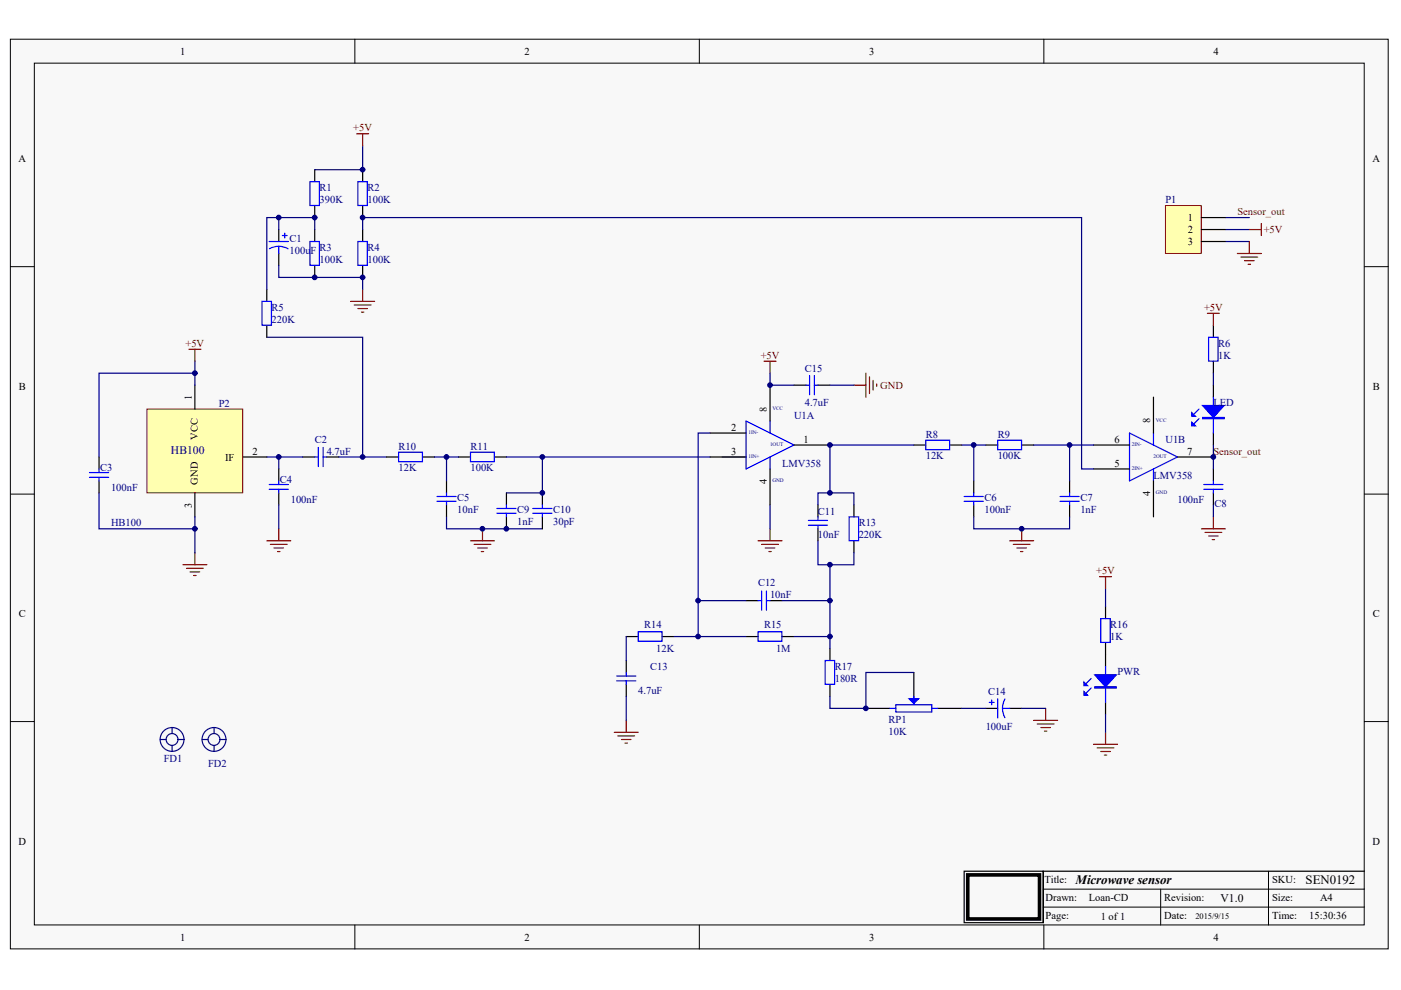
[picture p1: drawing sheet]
<svg xmlns="http://www.w3.org/2000/svg" width="297mm" height="210mm" viewBox="0 0 297 210" stroke-linecap="round" stroke-linejoin="round" font-family="sans-serif">
<g fill="#f8f8f8" stroke="#000" stroke-width=".21">
<path d="M2.2 8.3h292.1v192.9h-292.1z"/>
<path d="M7.3 13.4h281.9v182.7h-281.9z"/>
</g>
<g fill="none" stroke="#000" stroke-width=".21">
<path d="M75.2 8.3v5.1M148.3 8.3v5.1M221.3 8.3v5.1M2.2 56.5h5.1M289.3 56.5h5.1M2.2 104.8h5.1M289.3 104.8h5.1M2.2 153h5.1M289.3 153h5.1M75.2 196.1v5.1M148.3 196.1v5.1M221.2 188.5h68.1"/>
<path d="M221.2 192.3h68.1M221.3 196.1v5.1M246.1 188.5v7.6M268.9 184.7v11.4"/>
</g>
<path d="M21 96.9v2.5M64.2 96.9h2.5M69.3 96.9h2.5M21 102v2.5M158.2 135h2.5M165.8 135h2.5M234.4 128.6v2.6M234.4 136.2v5.1M234.4 148.9v2.6M204.4 184.7h16.8v10.9h-16.8zM289.3 184.7h-68.1v10.9" fill="none" stroke="#000" stroke-width=".25"/>
<path d="M205.2 185.5h15.2v9.3h-15.2z" fill="none" stroke="#000" stroke-width=".76"/>
<path d="M153.1 96.9h5.1M163.3 107v5.1M234.4 124.8v3.8M234.4 151.5v3.8" fill="none" stroke="#000080" stroke-width=".25"/>
<g fill="none" stroke="#00f" stroke-width=".25">
<path d="M21 99.4v.8M66.7 96.9h.8M67.5 94.9v4M68.5 94.9v4M68.5 96.9h.8M19 101.2h4M19 100.2h4M21 101.2v.8M160.7 134h5.1v2h-5.1zM233.4 131.2h2v5h-2zM231.3 145.9l-1 1M231.3 143.8l-1 1.1"/>
<path d="M234.4 141.3v7.6"/>
</g>
<g fill="#00f" stroke="#00f" stroke-width=".25">
<path d="M232.1 143.1h4.6l-2.3 2.5z"/>
<path d="M229.8 146.6l.8 .8h-.8z"/>
<path d="M229.8 144.6l.8 .8h-.8z"/>
<path d="M232.1 145.6h4.6v.3h-4.6z" fill-rule="evenodd"/>
</g>
<path d="M160.7 114.7h5.1M161.5 115.4h3.5M162.2 116.2h2.1M163 116.9h.5M163.3 112.1v2.6M231.9 157.8h5M232.6 158.6h3.6M233.4 159.3h2M234.4 155.3v2.5M234.1 160.1h.5" fill="none" stroke="#800000" stroke-width=".25"/>
<path d="M31.2 86.7h20.3v17.8h-20.3z" fill="#ffffb0" stroke="#800000" stroke-width=".21"/>
<g fill="none" stroke="#000" stroke-width=".25">
<path d="M66.7 36v2.5M76.9 36v2.5M59.1 48.7v2.5M59.1 53.7v2.6M66.7 43.6v2.5M66.7 48.7v2.5M66.7 56.3v2.5M76.9 43.6v2.5M76.9 48.7v2.5M76.9 56.3v2.5M56.6 61.4v2.5M56.6 69v2.5"/>
<path d="M41.3 81.7v5M51.5 96.9h5.1M59.1 99.4v2.6M82 96.9h2.5M89.6 96.9h2.5M97.2 96.9h2.6M104.8 96.9h2.6M150.6 96.9h7.6M150.6 91.8h7.6M163.3 81.7v7.6M163.3 99.4v7.6M168.3 94.4h7.7"/>
<path d="M193.7 94.4h2.6M201.4 94.4h2.5M209 94.4h2.5M216.6 94.4h2.6M231.9 94.4h7.6M231.9 99.4h7.6M244.6 84.2v7.6M249.6 96.9h7.7M41.3 104.5v5.1M59.1 104.5v2.5M94.7 102v2.5M94.7 107v2.6"/>
<path d="M107.4 104.5v2.5M107.4 109.6v2.5M115 104.5v2.5M115 109.6v2.5M173.4 107v2.6M173.4 112.1v2.6M181 107v2.6M181 114.7v2.5M206.5 102v2.5M206.5 107v2.6M226.8 102v2.5M226.8 107v2.6"/>
<path d="M244.6 102v7.6M132.8 135h2.5M140.4 135h2.5M158.2 127.4h2.5M163.3 127.4h2.5M176 137.5v2.5M132.8 140v2.6M132.8 145.1v2.6M176 145.1v2.6M183.6 150.2h5.1M193.7 142.6v5.1M198.8 150.2h5.1"/>
<path d="M209 150.2h2.5M214.1 150.2h2.5"/>
</g>
<g fill="none" stroke="#00f" stroke-width=".25">
<path d="M65.7 38.5h2v5.1h-2zM75.9 38.5h2v5.1h-2zM57.1 51.2h4M59.1 52.2l.8 .1 1.2 .4M59.1 52.2l-.8 .1-1.2 .4M59.1 52.2v1.5M59.9 49.9h1M60.4 49.4v1M65.7 51.2h2v5.1h-2zM75.9 51.2h2v5.1h-2zM55.5 63.9h2.1v5h-2.1zM84.5 95.9h5.1v2h-5.1z"/>
<path d="M99.8 95.9h5v2h-5zM158.2 89.3l10.1 5.1-10.1 5zM163.3 89.3v2.5M163.3 96.9v2.5M196.3 93.3h5v2h-5zM211.5 93.3h5.1v2h-5.1zM239.5 91.8l10.1 5.1-10.1 5.1zM244.6 91.8v2.6M244.6 99.4v2.6M57.1 103.7h4M57.1 102.7h4M59.1 102v.7"/>
<path d="M59.1 103.7v.8M92.6 105.3h4.1M92.6 106.3h4.1M94.7 104.5v.8M94.7 106.3v.7M105.3 107.8h4.1M105.3 108.8h4.1M107.4 107v.8M107.4 108.8v.8M113 107.8h4M113 108.8h4M115 107v.8"/>
<path d="M115 108.8v.8M171.4 110.3h4.1M171.4 111.4h4.1M173.4 109.6v.7M173.4 111.4v.7M180 109.6h2v5h-2zM204.4 105.3h4.1M204.4 106.3h4.1M206.5 104.5v.8M206.5 106.3v.7M224.7 105.3h4.1M224.7 106.3h4.1"/>
<path d="M226.8 104.5v.8M226.8 106.3v.7M135.3 134h5.1v2h-5.1zM160.7 127.4h.8M161.5 125.3v4.1M162.5 125.3v4.1M162.5 127.4h.8M130.7 143.3h4.1M130.7 144.4h4.1M132.8 142.6v.7M132.8 144.4v.7M174.9 140h2.1v5.1h-2.1z"/>
<path d="M188.7 150.2h1.2M189.9 149.4h7.7v1.6h-7.7zM193.7 147.7v1.7M197.6 150.2h1.2M209.8 148.9h1M210.3 148.4v1M211.5 148.2v4M212.5 150.2h1.6M212.5 150.2l.2 1.2 .4 .8M213.1 148.2l-.5 1.2-.1 .8"/>
</g>
<g fill="none" stroke="#11037f" stroke-width=".25">
<path d="M34 156.8h1.2M36.5 154.3v1.2M36.5 158.1v1.2M37.8 156.8h1.2M42.8 156.8h1.3M45.4 154.3v1.2M45.4 158.1v1.2M46.7 156.8h1.2"/>
<circle cx="36.5" cy="156.8" r="1.26"/>
<circle cx="36.5" cy="156.8" r="2.53"/>
<circle cx="45.4" cy="156.8" r="1.26"/>
<circle cx="45.4" cy="156.8" r="2.53"/>
</g>
<g fill="none" stroke="#000080" stroke-width=".25">
<path d="M76.9 30.9v5.1h-10.2M59.1 56.3v2.5h17.8v2.6M59.1 46.1v2.6M66.7 48.7v-2.6h-10.1v15.3M76.9 48.7v-2.6h152.4v53.3h2.6M259.8 48.7h5.1M259.8 46.1h5.1M259.8 51.2h5.1M41.3 79.1h-20.3v17.8M41.3 76.6v5.1M56.6 71.5h20.3v25.4M56.6 96.9h7.6"/>
<path d="M59.1 96.9v2.5M71.8 96.9h10.2M92.1 96.9h2.6v5.1M94.7 96.9h2.5M107.4 96.9h7.6v7.6h-7.6M115 96.9h35.6M150.6 91.8h-2.6v35.6M193.7 94.4h-17.7v10.1M203.9 94.4h5.1M206.5 94.4v7.6M219.2 94.4h12.7M226.8 94.4v7.6"/>
<path d="M21 104.5v7.6h20.3M41.3 109.6v7.6M59.1 107v5.1M94.7 109.6v2.5h20.3M173.4 107v-2.5h7.6v2.5M173.4 114.7v5h7.6v-2.5M176 119.7v15.3h-7.7M206.5 109.6v2.5h20.3v-2.5M132.8 135v5M142.9 135h5.1M158.2 127.4h-10.2v7.6h10.2M165.8 127.4h10.2"/>
<path d="M176 135v2.5M132.8 147.7v5M193.7 142.6h-10.1v7.6h-7.6v-2.5M203.9 150.2h5.1M216.6 150.2h5.1"/>
</g>
<g fill="none" stroke="#800000" stroke-width=".25">
<path d="M262.3 53.7h5.1M263.1 54.5h3.6M263.9 55.3h2M264.6 56h.5M264.9 51.2v2.5M74.3 63.9h5.1M75.1 64.7h3.6M75.9 65.4h2M76.6 66.2h.5M76.9 61.4v2.5M38.8 119.7h5.1M41.3 117.2v2.5"/>
<path d="M56.6 114.7h5M57.3 115.4h3.6M58.1 116.2h2M58.9 116.9h.5M59.1 112.1v2.6M99.8 114.7h5M100.5 115.4h3.6M101.3 116.2h2M102 116.9h.5M102.3 112.1v2.6M214.1 114.7h5.1M214.8 115.4h3.6"/>
<path d="M215.6 116.2h2M216.4 116.9h.5M216.6 112.1v2.6M39.5 120.5h3.6M40.3 121.3h2M41.1 122h.5M130.2 155.3h5.1M131 156h3.6M131.8 156.8h2M132.5 157.6h.5M132.8 152.7v2.6M219.2 152.7h5"/>
<path d="M219.9 153.5h3.6M220.7 154.3h2M221.4 155h.5M221.7 150.2v2.5"/>
</g>
<path d="M192.7 148.2h2.1l-1.1 1z" fill="#00f" stroke="#00f" stroke-width=".25"/>
<path d="M247.1 43.6h7.6v10.1h-7.6z" fill="#ffffb0" stroke="#800000" stroke-width=".21"/>
<path d="M254.7 46.1h5.1M254.7 48.7h5.1M254.7 51.2h5.1M257.3 69v2.5M257.3 76.6v2.5M168.3 81.7h2.6M173.4 81.7h2.6M257.3 81.7v2.5M257.3 91.8v2.6M257.3 99.4v2.6M257.3 104.5v2.5" fill="none" stroke="#000" stroke-width=".25"/>
<g fill="none" stroke="#800000" stroke-width=".25">
<path d="M75.6 28.4h2.6M76.9 28.4v2.5M264.9 48.7h2.5M267.4 47.4v2.5M40.1 74.1h2.5M41.3 74.1v2.5M162 76.6h2.5M163.3 76.6v2.5M183.6 79.1v5.1M184.3 79.9v3.5M256 66.4h2.5M257.3 66.4v2.6"/>
<path d="M181 81.7h2.6M185.1 80.6v2.1M185.9 81.4v.5M254.7 112.1h5.1M255.5 112.9h3.5M256.2 113.6h2.1M257 114.4h.5M257.3 109.6v2.5M233.1 122.3h2.6M234.4 122.3v2.5"/>
</g>
<path d="M171.6 79.6v4.1M172.7 79.6v4.1M256.2 71.5h2.1v5.1h-2.1zM170.9 81.7h.7M172.7 81.7h.7M254.2 88.8l-1 1M254.2 86.7l-1 1.1M257.3 84.2v7.6M255.2 103.7h4.1M255.2 102.7h4.1M257.3 102v.7M257.3 103.7v.8" fill="none" stroke="#00f" stroke-width=".25"/>
<g fill="#00f" stroke="#00f" stroke-width=".25">
<path d="M255 86h4.5l-2.2 2.5z"/>
<path d="M252.7 89.5l.7 .8h-.7z"/>
<path d="M252.7 87.5l.7 .8h-.7z"/>
<path d="M255 88.5h4.5v.3h-4.5z" fill-rule="evenodd"/>
</g>
<path d="M163.3 79.1v2.6h5M257.3 79.1v2.6M176 81.7h5M257.3 94.4v5M257.3 107v2.6" fill="none" stroke="#000080" stroke-width=".25"/>
<g fill="#000080" stroke="#000080" stroke-width=".21">
<circle cx="41.3" cy="112.1" r=".5"/>
<circle cx="41.3" cy="79.1" r=".5"/>
<circle cx="59.1" cy="96.9" r=".5"/>
<circle cx="59.1" cy="46.1" r=".5"/>
<circle cx="66.7" cy="58.8" r=".5"/>
<circle cx="66.7" cy="46.1" r=".5"/>
<circle cx="76.9" cy="96.9" r=".5"/>
<circle cx="76.9" cy="58.8" r=".5"/>
<circle cx="76.9" cy="46.1" r=".5"/>
<circle cx="76.9" cy="36" r=".5"/>
<circle cx="94.7" cy="96.9" r=".5"/>
<circle cx="102.3" cy="112.1" r=".5"/>
<circle cx="107.4" cy="112.1" r=".5"/>
<circle cx="115" cy="104.5" r=".5"/>
<circle cx="115" cy="96.9" r=".5"/>
<circle cx="148" cy="135" r=".5"/>
<circle cx="148" cy="127.3" r=".5"/>
<circle cx="163.3" cy="81.7" r=".5"/>
<circle cx="176" cy="135" r=".5"/>
<circle cx="176" cy="127.3" r=".5"/>
<circle cx="176" cy="119.7" r=".5"/>
<circle cx="176" cy="104.5" r=".5"/>
<circle cx="176" cy="94.3" r=".5"/>
<circle cx="183.6" cy="150.2" r=".5"/>
<circle cx="206.4" cy="94.3" r=".5"/>
<circle cx="216.6" cy="112.1" r=".5"/>
<circle cx="226.8" cy="94.3" r=".5"/>
<circle cx="257.2" cy="96.9" r=".5"/>
</g>
<g font-size="2.7">
<text x="228" y="187.4">Microwave sensor</text>
<text x="276.8" y="187.4">SEN0192</text>
</g>
<text font-size="2.5" fill="#000080" x="36.2" y="96.3">HB100</text>
<text font-size="2.5" x="258.8" y="191.2">V1.0</text>
<g font-size="2.2">
<text x="38.2" y="11.6">1</text>
<text x="111.2" y="11.6">2</text>
<text x="184.2" y="11.6">3</text>
<text x="257.3" y="11.6">4</text>
<text x="4" y="34.4">A</text>
<text x="291" y="34.4">A</text>
<text x="251.8" y="46.9">1</text>
<text x="251.8" y="49.4">2</text>
<text x="251.8" y="52">3</text>
<text x="4" y="82.6">B</text>
<text x="291.1" y="82.6">B</text>
<text x="40.6" y="84.7" transform="rotate(-90 40.6 84.7)">1</text>
<text x="162.6" y="87.2" transform="rotate(-90 162.6 87.2)">8</text>
<text x="243.9" y="89.8" transform="rotate(-90 243.9 89.8)">8</text>
<text x="41.9" y="93.2" transform="rotate(-90 41.9 93.2)">VCC</text>
<text x="155" y="91.3">2</text>
<text x="170.4" y="93.9">1</text>
<text x="236.3" y="93.9">6</text>
<text x="47.7" y="97.7">IF</text>
<text x="53.5" y="96.4">2</text>
<text x="155" y="96.4">3</text>
<text x="236.3" y="98.9">5</text>
<text x="251.7" y="96.4">7</text>
<text x="40.6" y="107.7" transform="rotate(-90 40.6 107.7)">3</text>
<text x="41.9" y="102.7" transform="rotate(-90 41.9 102.7)">GND</text>
<text x="162.6" y="102.6" transform="rotate(-90 162.6 102.6)">4</text>
<text x="243.9" y="105.1" transform="rotate(-90 243.9 105.1)">4</text>
<text x="4" y="130.9">C</text>
<text x="291.1" y="130.9">C</text>
<text x="4" y="179.1">D</text>
<text x="291" y="179.1">D</text>
<text x="221.4" y="187.3">Title:</text>
<text x="221.7" y="191.1">Drawn:</text>
<text x="230.8" y="191.1">Loan-CD</text>
<text x="246.8" y="191.1">Revision:</text>
<text x="269.7" y="191.1">Size:</text>
<text x="269.7" y="187.3">SKU:</text>
<text x="279.9" y="191.1">A4</text>
<text x="221.7" y="194.9">Page:</text>
<text x="233.4" y="195.1">1 of 1</text>
<text x="246.8" y="194.9">Date:</text>
<text x="269.7" y="194.9">Time:</text>
<text x="277.6" y="194.9">15:30:36</text>
<text x="38.2" y="199.4">1</text>
<text x="111.2" y="199.4">2</text>
<text x="184.2" y="199.4">3</text>
<text x="257.3" y="199.4">4</text>
</g>
<g font-size="2.2" fill="#800000">
<text x="74.9" y="27.9">+5V</text>
<text x="262.3" y="45.6">Sensor_out</text>
<text x="267.9" y="49.4">+5V</text>
<text x="255.3" y="65.9">+5V</text>
<text x="39.3" y="73.6">+5V</text>
<text x="161.3" y="76.1">+5V</text>
<text x="186.6" y="82.4">GND</text>
<text x="257.3" y="96.4">Sensor_out</text>
<text x="232.4" y="121.8">+5V</text>
</g>
<g font-size="2.2" fill="#000080">
<text x="67.7" y="40.6">R1</text>
<text x="77.9" y="40.6">R2</text>
<text x="67.7" y="43.1">390K</text>
<text x="77.9" y="43.1">100K</text>
<text x="247.1" y="43.1">P1</text>
<text x="61.4" y="53.8">100uF</text>
<text x="61.4" y="51.2">C1</text>
<text x="67.7" y="53.2">R3</text>
<text x="77.9" y="53.2">R4</text>
<text x="67.7" y="55.8">100K</text>
<text x="77.9" y="55.8">100K</text>
<text x="57.6" y="65.9">R5</text>
<text x="57.6" y="68.5">220K</text>
<text x="258.3" y="76.1">1K</text>
<text x="258.3" y="73.6">R6</text>
<text x="170.6" y="78.9">C15</text>
<text x="46.4" y="86.2">P2</text>
<text x="168.3" y="88.8">U1A</text>
<text x="170.6" y="86">4.7uF</text>
<text x="257.3" y="86">LED</text>
<text x="66.7" y="93.9">C2</text>
<text x="84.5" y="95.4">R10</text>
<text x="99.8" y="95.4">R11</text>
<text x="196.3" y="92.8">R8</text>
<text x="211.5" y="92.8">R9</text>
<text x="247.1" y="93.9">U1B</text>
<text x="21.3" y="99.9">C3</text>
<text x="69.3" y="96.4">4.7uF</text>
<text x="84.5" y="99.9">12K</text>
<text x="99.8" y="99.9">100K</text>
<text x="165.8" y="98.9">LMV358</text>
<text x="196.3" y="97.4">12K</text>
<text x="211.5" y="97.4">100K</text>
<text x="244.6" y="101.5">LMV358</text>
<text x="23.5" y="104">100nF</text>
<text x="59.4" y="102.5">C4</text>
<text x="61.6" y="106.5">100nF</text>
<text x="97" y="106.3">C5</text>
<text x="208.7" y="106.3">C6</text>
<text x="229.1" y="106.3">C7</text>
<text x="249.6" y="106.5">100nF</text>
<text x="257.5" y="107.6">C8</text>
<text x="23.5" y="111.6">HB100</text>
<text x="97" y="108.8">10nF</text>
<text x="109.7" y="111.4">1nF</text>
<text x="109.7" y="108.8">C9</text>
<text x="117.3" y="111.4">30pF</text>
<text x="117.3" y="108.8">C10</text>
<text x="173.4" y="109.1">C11</text>
<text x="182.1" y="111.6">R13</text>
<text x="208.7" y="108.8">100nF</text>
<text x="229.1" y="108.8">1nF</text>
<text x="173.4" y="114.2">10nF</text>
<text x="182.1" y="114.2">220K</text>
<text x="160.7" y="124.3">C12</text>
<text x="163.3" y="126.9">10nF</text>
<text x="136.6" y="133.2">R14</text>
<text x="162" y="133.2">R15</text>
<text x="235.4" y="135.7">1K</text>
<text x="235.4" y="133.2">R16</text>
<text x="137.9" y="142.1">C13</text>
<text x="139.1" y="138.3">12K</text>
<text x="164.5" y="138.3">1M</text>
<text x="177" y="142.1">R17</text>
<text x="236.9" y="143.1">PWR</text>
<text x="135.3" y="147.2">4.7uF</text>
<text x="177" y="144.6">180R</text>
<text x="209.5" y="147.4">C14</text>
<text x="188.4" y="155.8">10K</text>
<text x="188.4" y="153.3">RP1</text>
<text x="209" y="154.8">100uF</text>
<text x="34.7" y="161.6">FD1</text>
<text x="44.1" y="162.6">FD2</text>
</g>
<text font-size="1.8" x="253.4" y="195">2015/9/15</text>
<g font-size="1.1" fill="#000080">
<text x="163.8" y="87">VCC</text>
<text x="245.1" y="89.5">VCC</text>
<text x="158.7" y="92.1">1IN-</text>
<text x="163.3" y="94.6">1OUT</text>
<text x="240" y="94.6">2IN-</text>
<text x="158.7" y="97.1">1IN+</text>
<text x="240" y="99.7">2IN+</text>
<text x="244.6" y="97.1">2OUT</text>
<text x="163.8" y="102.2">GND</text>
<text x="245.1" y="104.7">GND</text>
</g>
</svg>
